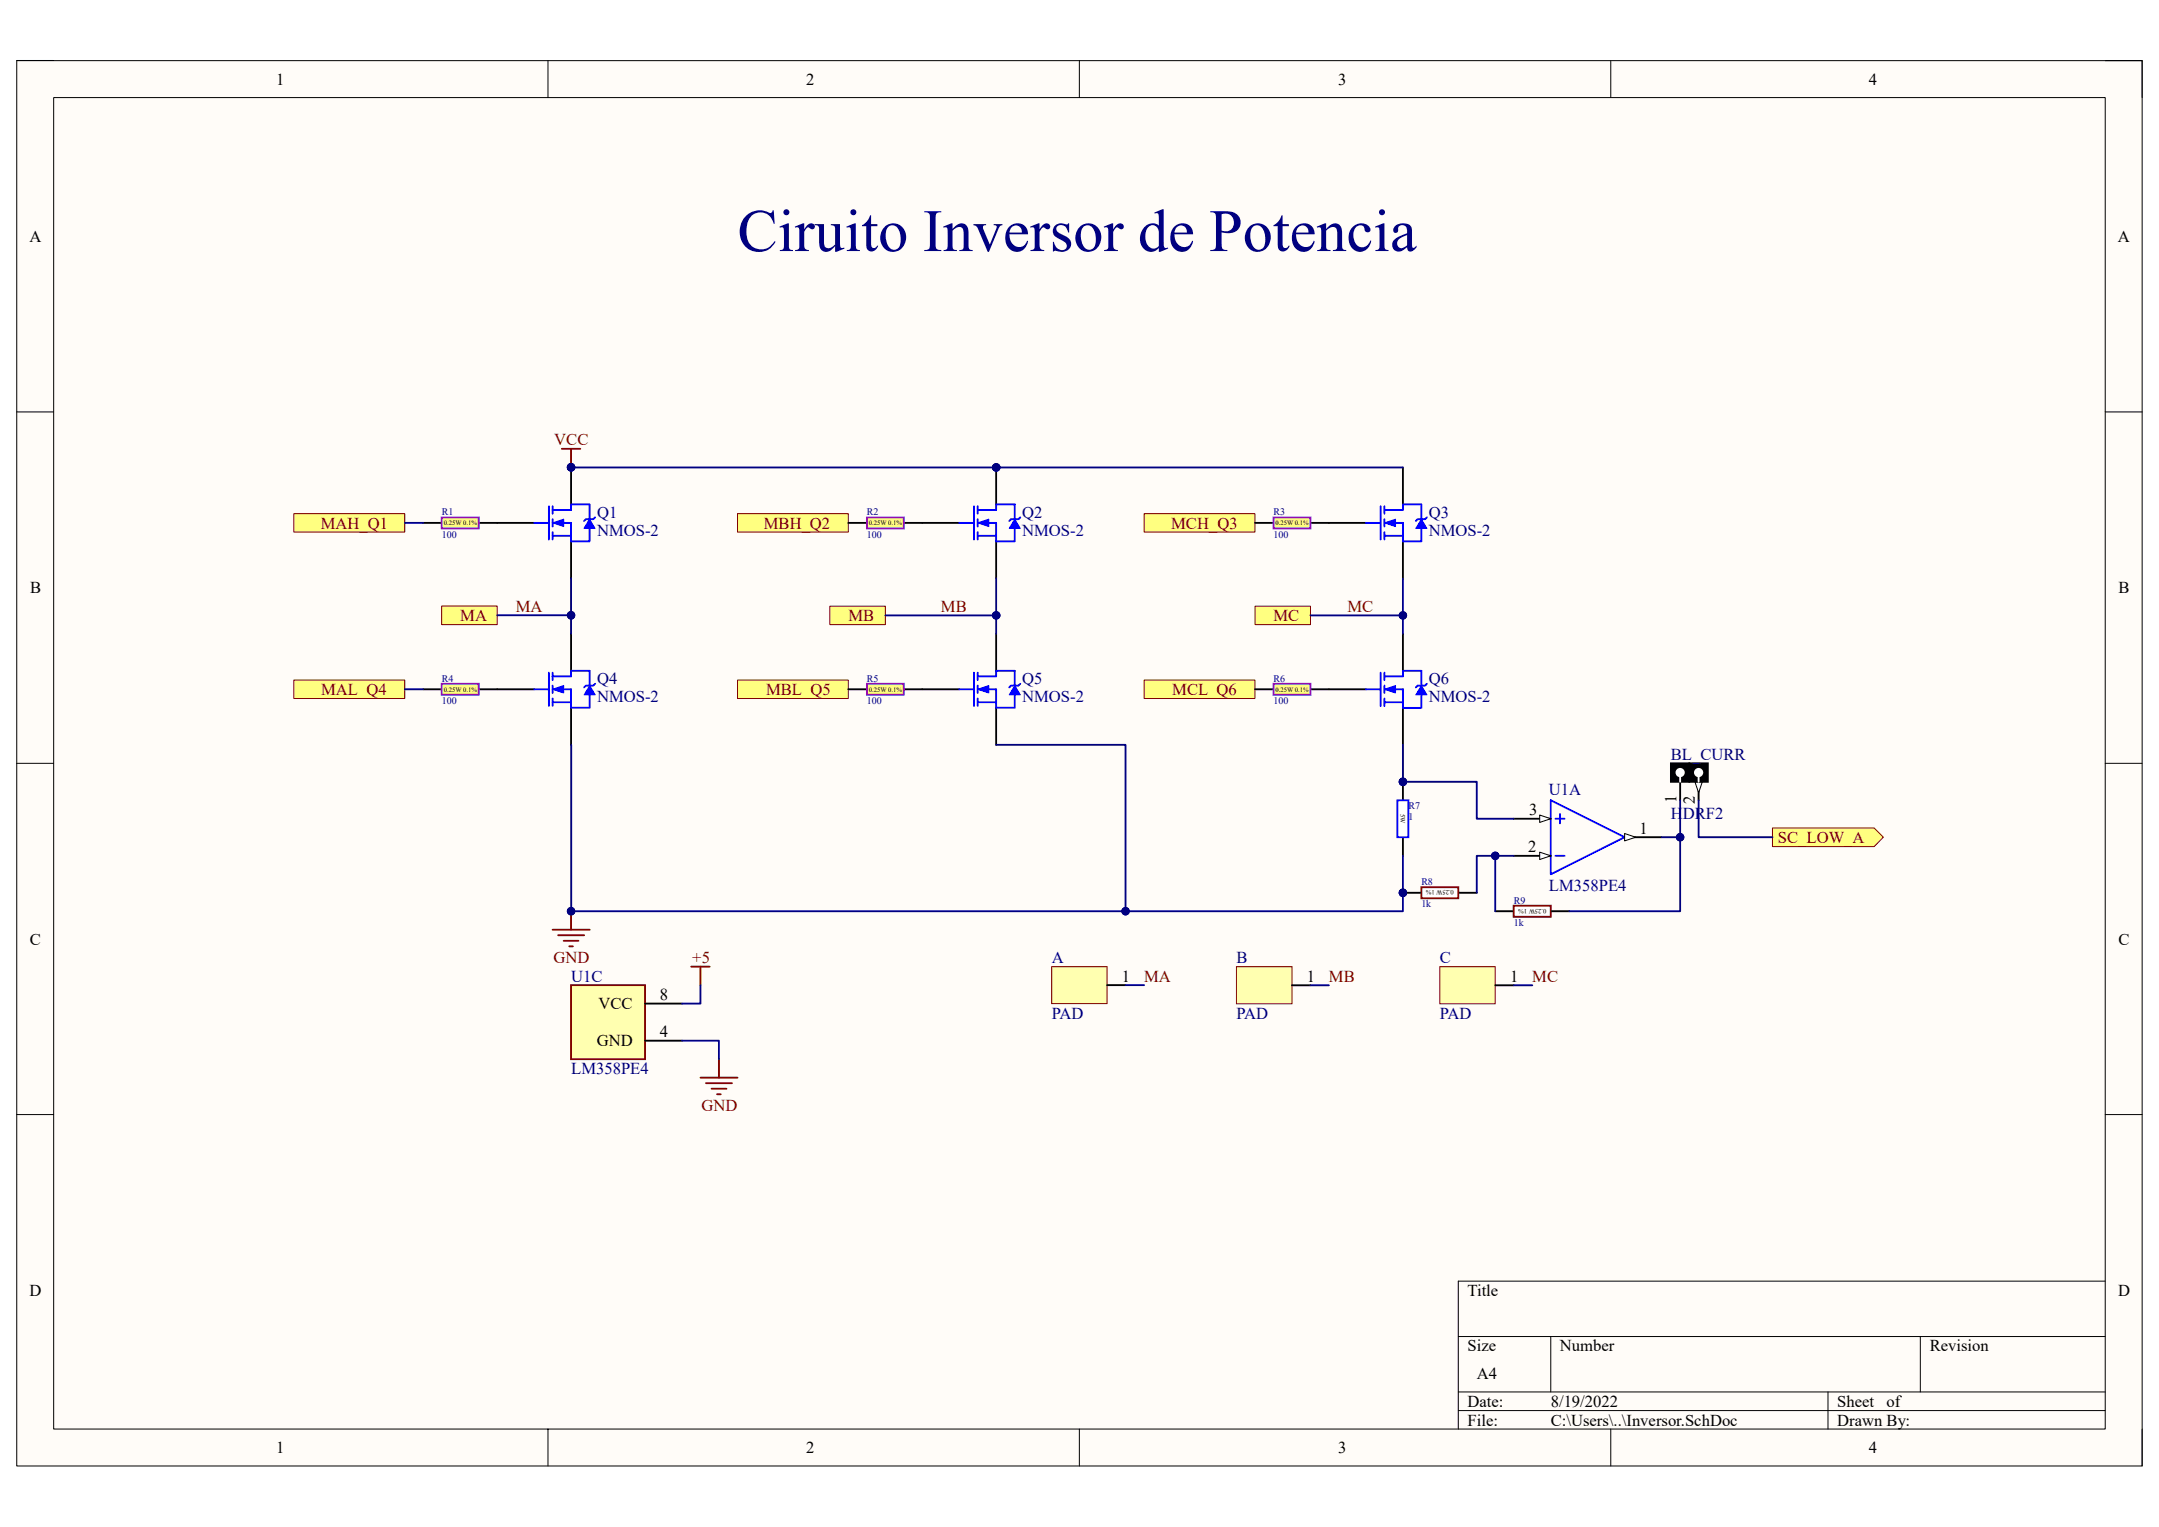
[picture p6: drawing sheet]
<svg xmlns="http://www.w3.org/2000/svg" width="297mm" height="210mm" viewBox="0 0 297 210" stroke-linecap="round" stroke-linejoin="round" font-family="sans-serif">
<path d="M2.3 8.3h292.4v193.3h-292.4z" fill="#fffcf8"/>
<path d="M2.3 8.3h292.4v193.3h-292.4z" fill="none" stroke="#000" stroke-width=".14"/>
<path d="M7.4 13.4h282.2v183.1h-282.2z" fill="#fffcf8"/>
<g fill="none" stroke="#000" stroke-width=".14">
<path d="M2.3 8.3h5.1M7.4 13.4h282.2v183.1h-282.2zM75.4 8.3v5.1M148.5 8.3v5.1M221.6 8.3v5.1M289.6 8.3h5.1v5.1M2.3 56.6h5.1M289.6 56.6h5.1M2.3 105h5.1M289.6 105h5.1M2.3 153.3h5.1M289.6 153.3h5.1"/>
<path d="M289.6 176.2h-89v20.3M75.4 196.5v5.1M148.5 196.5v5.1M200.6 183.8h89M200.6 191.4h89M200.6 194h89M213.4 183.8v7.6M221.6 196.5v5.1M251.5 191.4v5.1M264.2 183.8v7.6M294.7 196.5v5.1"/>
</g>
<circle cx="78.6" cy="64.3" r=".51" fill="#000080"/>
<circle cx="78.6" cy="64.3" r=".51" fill="none" stroke="#000080" stroke-width=".14"/>
<path d="M78.6 64.3v5.1" fill="none" stroke="#000" stroke-width=".25"/>
<circle cx="78.6" cy="64.3" r=".51" fill="#000080"/>
<circle cx="78.6" cy="64.3" r=".51" fill="none" stroke="#000080" stroke-width=".14"/>
<path d="M68.4 71.9h5.1M78.6 74.4v5.1" fill="none" stroke="#000" stroke-width=".25"/>
<path d="M73.5 71.9h2M75.5 69.6v4.6M76 70.1h2.6M76 71.9h2.6v2.5M76 73.7h2.6M76 69.6v1M76 71.4v1M76 73.2v1" fill="none" stroke="#00f" stroke-width=".25"/>
<path d="M76 71.9l1.6-.5v1z" fill="#00f"/>
<path d="M76 71.9l1.6-.5v1z" fill="none" stroke="#00f" stroke-width=".14"/>
<path d="M78.6 70.1v-.7h2.5v2M81.1 72.7v1.7h-2.5" fill="none" stroke="#00f" stroke-width=".25"/>
<path d="M81.1 71.4l.8 1.3h-1.6z" fill="#00f"/>
<path d="M81.1 71.4l.8 1.3h-1.6z" fill="none" stroke="#00f" stroke-width=".14"/>
<path d="M81.9 71.1l-.3 .3h-1l-.3 .2M73.5 94.8h2M75.5 92.5v4.6M76 93h2.6M76 94.8h2.6v2.5M76 96.6h2.6M76 92.5v1M76 94.3v1M76 96.1v1" fill="none" stroke="#00f" stroke-width=".25"/>
<path d="M68.4 94.8h5.1M78.6 87.2v5M78.6 97.3v5.1" fill="none" stroke="#000" stroke-width=".25"/>
<path d="M76 94.8l1.6-.5v1z" fill="#00f"/>
<path d="M76 94.8l1.6-.5v1z" fill="none" stroke="#00f" stroke-width=".14"/>
<path d="M78.6 93v-.8h2.5v2.1M81.1 95.5v1.8h-2.5" fill="none" stroke="#00f" stroke-width=".25"/>
<path d="M81.1 94.3l.8 1.2h-1.5z" fill="#00f"/>
<path d="M81.1 94.3l.8 1.2h-1.5z" fill="none" stroke="#00f" stroke-width=".14"/>
<path d="M81.9 94l-.3 .3h-1l-.2 .2" fill="none" stroke="#00f" stroke-width=".25"/>
<circle cx="137.1" cy="64.3" r=".51" fill="#000080"/>
<circle cx="137.1" cy="64.3" r=".51" fill="none" stroke="#000080" stroke-width=".14"/>
<path d="M137.1 64.3v5.1" fill="none" stroke="#000" stroke-width=".25"/>
<circle cx="137.1" cy="64.3" r=".51" fill="#000080"/>
<circle cx="137.1" cy="64.3" r=".51" fill="none" stroke="#000080" stroke-width=".14"/>
<path d="M126.9 71.9h5.1M137.1 74.4v5.1" fill="none" stroke="#000" stroke-width=".25"/>
<path d="M132 71.9h2M134 69.6v4.6M134.5 69.6v1M134.5 71.4v1M134.5 73.2v1M134.5 70.1h2.6M134.5 71.9h2.6v2.5M134.5 73.7h2.6" fill="none" stroke="#00f" stroke-width=".25"/>
<path d="M134.5 71.9l1.5-.5v1z" fill="#00f"/>
<path d="M134.5 71.9l1.5-.5v1z" fill="none" stroke="#00f" stroke-width=".14"/>
<path d="M137.1 70.1v-.7h2.5v2M139.6 72.7v1.7h-2.5" fill="none" stroke="#00f" stroke-width=".25"/>
<path d="M139.6 71.4l.8 1.3h-1.5z" fill="#00f"/>
<path d="M139.6 71.4l.8 1.3h-1.5z" fill="none" stroke="#00f" stroke-width=".14"/>
<path d="M140.4 71.1l-.3 .3h-1l-.2 .2M132 94.8h2M134 92.5v4.6M134.5 92.5v1M134.5 94.3v1M134.5 96.1v1M134.5 93h2.6M134.5 94.8h2.6v2.5M134.5 96.6h2.6" fill="none" stroke="#00f" stroke-width=".25"/>
<path d="M126.9 94.8h5.1M137.1 87.2v5M137.1 97.3v5.1" fill="none" stroke="#000" stroke-width=".25"/>
<path d="M134.5 94.8l1.5-.5v1z" fill="#00f"/>
<path d="M134.5 94.8l1.5-.5v1z" fill="none" stroke="#00f" stroke-width=".14"/>
<path d="M137.1 93v-.8h2.5v2.1M139.6 95.5v1.8h-2.5" fill="none" stroke="#00f" stroke-width=".25"/>
<path d="M139.6 94.3l.8 1.2h-1.5z" fill="#00f"/>
<path d="M139.6 94.3l.8 1.2h-1.5z" fill="none" stroke="#00f" stroke-width=".14"/>
<path d="M187.9 71.9h2M189.9 69.6v4.6M190.5 69.6v1M190.5 71.4v1M190.5 73.2v1M190.5 70.1h2.5M190.5 71.9h2.5v2.5M190.5 73.7h2.5M140.4 94l-.3 .3h-1l-.2 .2" fill="none" stroke="#00f" stroke-width=".25"/>
<path d="M182.8 71.9h5.1M193 64.3v5.1M193 74.4v5.1" fill="none" stroke="#000" stroke-width=".25"/>
<path d="M190.5 71.9l1.5-.5v1z" fill="#00f"/>
<path d="M190.5 71.9l1.5-.5v1z" fill="none" stroke="#00f" stroke-width=".14"/>
<path d="M193 70.1v-.7h2.6v2M195.6 72.7v1.7h-2.6" fill="none" stroke="#00f" stroke-width=".25"/>
<path d="M195.6 71.4l.7 1.3h-1.5z" fill="#00f"/>
<path d="M195.6 71.4l.7 1.3h-1.5z" fill="none" stroke="#00f" stroke-width=".14"/>
<path d="M196.3 71.1l-.2 .3h-1.1l-.2 .2M187.9 94.8h2M189.9 92.5v4.6M190.5 92.5v1M190.5 94.3v1M190.5 96.1v1M190.5 93h2.5M190.5 94.8h2.5v2.5M190.5 96.6h2.5" fill="none" stroke="#00f" stroke-width=".25"/>
<path d="M182.8 94.8h5.1M193 87.2v5M193 97.3v5.1" fill="none" stroke="#000" stroke-width=".25"/>
<path d="M190.5 94.8l1.5-.5v1z" fill="#00f"/>
<path d="M190.5 94.8l1.5-.5v1z" fill="none" stroke="#00f" stroke-width=".14"/>
<path d="M193 93v-.8h2.6v2.1M195.6 95.5v1.8h-2.6" fill="none" stroke="#00f" stroke-width=".25"/>
<path d="M195.6 94.3l.7 1.2h-1.5z" fill="#00f"/>
<path d="M195.6 94.3l.7 1.2h-1.5z" fill="none" stroke="#00f" stroke-width=".14"/>
<path d="M196.3 94l-.2 .3h-1.1l-.2 .2" fill="none" stroke="#00f" stroke-width=".25"/>
<path d="M60.8 83.3h7.6v2.6h-7.6z" fill="#ffff80"/>
<path d="M60.8 83.3h7.6v2.6h-7.6z" fill="none" stroke="#800000" stroke-width=".14"/>
<path d="M114.2 83.4h7.6v2.5h-7.6z" fill="#ffff80"/>
<path d="M114.2 83.4h7.6v2.5h-7.6z" fill="none" stroke="#800000" stroke-width=".14"/>
<path d="M172.7 83.4h7.6v2.5h-7.6z" fill="#ffff80"/>
<path d="M172.7 83.4h7.6v2.5h-7.6z" fill="none" stroke="#800000" stroke-width=".14"/>
<path d="M40.4 70.6h15.3v2.6h-15.3z" fill="#ffff80"/>
<path d="M40.4 70.6h15.3v2.6h-15.3z" fill="none" stroke="#800000" stroke-width=".14"/>
<path d="M40.4 93.5h15.3v2.6h-15.3z" fill="#ffff80"/>
<path d="M40.4 93.5h15.3v2.6h-15.3z" fill="none" stroke="#800000" stroke-width=".14"/>
<path d="M101.5 70.6h15.2v2.6h-15.2z" fill="#ffff80"/>
<path d="M101.5 70.6h15.2v2.6h-15.2z" fill="none" stroke="#800000" stroke-width=".14"/>
<path d="M101.5 93.5h15.2v2.6h-15.2z" fill="#ffff80"/>
<path d="M101.5 93.5h15.2v2.6h-15.2z" fill="none" stroke="#800000" stroke-width=".14"/>
<path d="M157.4 70.6h15.3v2.6h-15.3z" fill="#ffff80"/>
<path d="M157.4 70.6h15.3v2.6h-15.3z" fill="none" stroke="#800000" stroke-width=".14"/>
<path d="M157.4 93.5h15.3v2.6h-15.3z" fill="#ffff80"/>
<path d="M157.4 93.5h15.3v2.6h-15.3z" fill="none" stroke="#800000" stroke-width=".14"/>
<path d="M76 127.8h5.1M76.8 128.6h3.6M77.6 129.4h2M78.3 130.1h.5M78.6 125.3v2.5" fill="none" stroke="#800000" stroke-width=".25"/>
<circle cx="78.6" cy="125.3" r=".51" fill="#000080"/>
<circle cx="78.6" cy="125.3" r=".51" fill="none" stroke="#000080" stroke-width=".14"/>
<path d="M58.2 71.9h2.6M65.9 71.9h2.5" fill="none" stroke="#000" stroke-width=".25"/>
<path d="M60.8 71.1h5.1v1.6h-5.1z" fill="#fdfd7e"/>
<path d="M60.8 71.1h5.1v1.6h-5.1z" fill="none" stroke="#9a00ff" stroke-width=".25"/>
<path d="M58.2 94.8h2.6M65.9 94.8h2.5" fill="none" stroke="#000" stroke-width=".25"/>
<path d="M60.8 94h5.1v1.5h-5.1z" fill="#fdfd7e"/>
<path d="M60.8 94h5.1v1.5h-5.1z" fill="none" stroke="#9a00ff" stroke-width=".25"/>
<path d="M116.7 71.9h2.6M124.4 71.9h2.5" fill="none" stroke="#000" stroke-width=".25"/>
<path d="M119.3 71.1h5.1v1.6h-5.1z" fill="#fdfd7e"/>
<path d="M119.3 71.1h5.1v1.6h-5.1z" fill="none" stroke="#9a00ff" stroke-width=".25"/>
<path d="M116.7 94.8h2.6M124.4 94.8h2.5" fill="none" stroke="#000" stroke-width=".25"/>
<path d="M119.3 94h5.1v1.5h-5.1z" fill="#fdfd7e"/>
<path d="M119.3 94h5.1v1.5h-5.1z" fill="none" stroke="#9a00ff" stroke-width=".25"/>
<path d="M172.7 71.9h2.5M180.3 71.9h2.5" fill="none" stroke="#000" stroke-width=".25"/>
<path d="M175.2 71.1h5.1v1.6h-5.1z" fill="#fdfd7e"/>
<path d="M175.2 71.1h5.1v1.6h-5.1z" fill="none" stroke="#9a00ff" stroke-width=".25"/>
<path d="M172.7 94.8h2.5M180.3 94.8h2.5" fill="none" stroke="#000" stroke-width=".25"/>
<path d="M175.2 94h5.1v1.5h-5.1z" fill="#fdfd7e"/>
<path d="M175.2 94h5.1v1.5h-5.1z" fill="none" stroke="#9a00ff" stroke-width=".25"/>
<path d="M77.3 61.7h2.5M78.6 61.7v2.6" fill="none" stroke="#800000" stroke-width=".25"/>
<circle cx="78.6" cy="64.3" r=".51" fill="#000080"/>
<circle cx="78.6" cy="64.3" r=".51" fill="none" stroke="#000080" stroke-width=".14"/>
<circle cx="193" cy="122.8" r=".51" fill="#000080"/>
<circle cx="193" cy="122.8" r=".51" fill="none" stroke="#000080" stroke-width=".14"/>
<path d="M193 122.8h2.6" fill="none" stroke="#000" stroke-width=".25"/>
<circle cx="193" cy="122.8" r=".51" fill="#000080"/>
<circle cx="193" cy="122.8" r=".51" fill="none" stroke="#000080" stroke-width=".14"/>
<path d="M200.6 122.8h2.6" fill="none" stroke="#000" stroke-width=".25"/>
<path d="M195.6 122h5v1.5h-5z" fill="#fff"/>
<path d="M195.6 122h5v1.5h-5z" fill="none" stroke="#5b0f00" stroke-width=".25"/>
<path d="M205.7 125.3h2.6M213.4 125.3h2.5" fill="none" stroke="#000" stroke-width=".25"/>
<path d="M208.3 124.5h5.1v1.6h-5.1z" fill="#fff"/>
<path d="M208.3 124.5h5.1v1.6h-5.1z" fill="none" stroke="#5b0f00" stroke-width=".25"/>
<path d="M213.4 110l10.1 5.1-10.1 5.1zM214 112.6h1.3M214 117.7h1.3M214.6 112v1.2" fill="none" stroke="#00f" stroke-width=".25"/>
<path d="M208.3 112.6h5.1" fill="none" stroke="#000" stroke-width=".25"/>
<path d="M211.8 112.1l1.6 .5-1.6 .5z" fill="#f8fcff"/>
<path d="M211.8 112.1l1.6 .5-1.6 .5z" fill="none" stroke="#000" stroke-width=".14"/>
<path d="M208.3 117.7h5.1" fill="none" stroke="#000" stroke-width=".25"/>
<path d="M211.8 117.2l1.6 .5-1.6 .5z" fill="#f8fcff"/>
<path d="M211.8 117.2l1.6 .5-1.6 .5z" fill="none" stroke="#000" stroke-width=".14"/>
<path d="M223.5 115.1h5.1" fill="none" stroke="#000" stroke-width=".25"/>
<path d="M223.5 114.6l1.5 .5-1.5 .5z" fill="#f8fcff"/>
<path d="M223.5 114.6l1.5 .5-1.5 .5z" fill="none" stroke="#000" stroke-width=".14"/>
<path d="M78.6 135.5h10.1v10.1h-10.1z" fill="#ffffb0"/>
<path d="M78.6 135.5h10.1v10.1h-10.1zM95.1 132.9h2.5M96.4 132.9v2.6M96.4 148.2h5.1M97.1 148.9h3.6M97.9 149.7h2M98.7 150.5h.5M98.9 145.6v2.6" fill="none" stroke="#800000" stroke-width=".25"/>
<path d="M88.7 138h5.1M88.7 143.1h5.1" fill="none" stroke="#000" stroke-width=".25"/>
<path d="M243.9 113.9h13.9l1.3 1.2-1.3 1.3h-13.9z" fill-rule="evenodd" fill="#ffff80"/>
<path d="M243.9 113.9h13.9l1.3 1.2-1.3 1.3h-13.9z" fill="none" stroke="#800000" stroke-width=".14"/>
<path d="M231.2 107.5v2.5M233.7 107.5v2.5" fill="none" stroke="#000" stroke-width=".25"/>
<path d="M233.2 107.5h1l-.5 1.5z" fill="#f8fcff"/>
<path d="M233.2 107.5h1l-.5 1.5z" fill="none" stroke="#000" stroke-width=".14"/>
<path d="M229.9 105h2.5v2.5h-2.5z" fill="#000"/>
<path d="M229.9 105h2.5v2.5h-2.5z" fill="none" stroke="#000" stroke-width=".25"/>
<circle cx="231.2" cy="106.2" r=".51" fill="#fff"/>
<g fill="none" stroke="#fff" stroke-width=".25">
<path d="M231.2 106.7v.8"/>
<circle cx="231.2" cy="106.2" r=".51"/>
</g>
<path d="M232.4 105h2.6v2.5h-2.6z" fill="#000"/>
<path d="M232.4 105h2.6v2.5h-2.6z" fill="none" stroke="#000" stroke-width=".25"/>
<circle cx="233.7" cy="106.2" r=".51" fill="#fff"/>
<g fill="none" stroke="#fff" stroke-width=".25">
<path d="M233.7 106.7v.8"/>
<circle cx="233.7" cy="106.2" r=".51"/>
</g>
<path d="M144.7 132.9h7.6v5.1h-7.6z" fill="#ffffb0"/>
<path d="M144.7 132.9h7.6v5.1h-7.6z" fill="none" stroke="#800000" stroke-width=".14"/>
<path d="M152.3 135.5h2.6" fill="none" stroke="#000" stroke-width=".25"/>
<path d="M170.1 132.9h7.7v5.1h-7.7z" fill="#ffffb0"/>
<path d="M170.1 132.9h7.7v5.1h-7.7z" fill="none" stroke="#800000" stroke-width=".14"/>
<path d="M177.8 135.5h2.5" fill="none" stroke="#000" stroke-width=".25"/>
<path d="M198.1 132.9h7.6v5.1h-7.6z" fill="#ffffb0"/>
<path d="M198.1 132.9h7.6v5.1h-7.6z" fill="none" stroke="#800000" stroke-width=".14"/>
<path d="M205.7 135.5h2.6" fill="none" stroke="#000" stroke-width=".25"/>
<circle cx="193" cy="107.5" r=".51" fill="#000080"/>
<circle cx="193" cy="107.5" r=".51" fill="none" stroke="#000080" stroke-width=".14"/>
<path d="M193 107.5v2.5M193 115.1v2.6" fill="none" stroke="#000" stroke-width=".25"/>
<circle cx="193" cy="107.5" r=".51" fill="#000080"/>
<circle cx="193" cy="107.5" r=".51" fill="none" stroke="#000080" stroke-width=".14"/>
<path d="M192.3 110h1.5v5.1h-1.5z" fill="#fff"/>
<path d="M192.3 110h1.5v5.1h-1.5z" fill="none" stroke="#00f" stroke-width=".25"/>
<path d="M193 79.5v7.7" fill="none" stroke="#000080" stroke-width=".25"/>
<circle cx="193" cy="84.6" r=".51" fill="#000080"/>
<circle cx="193" cy="84.6" r=".51" fill="none" stroke="#000080" stroke-width=".14"/>
<path d="M55.7 71.9h2.5M55.7 94.8h2.5M68.4 84.6h10.2" fill="none" stroke="#000080" stroke-width=".25"/>
<circle cx="78.6" cy="84.6" r=".52" fill="#000080"/>
<circle cx="78.6" cy="84.6" r=".52" fill="none" stroke="#000080" stroke-width=".14"/>
<path d="M78.6 64.3h114.4" fill="none" stroke="#000080" stroke-width=".25"/>
<circle cx="78.6" cy="64.3" r=".51" fill="#000080"/>
<circle cx="78.6" cy="64.3" r=".51" fill="none" stroke="#000080" stroke-width=".14"/>
<circle cx="137.1" cy="64.3" r=".51" fill="#000080"/>
<circle cx="137.1" cy="64.3" r=".51" fill="none" stroke="#000080" stroke-width=".14"/>
<path d="M121.8 84.6h15.3M96.4 135.5v2.5h-2.6M93.8 143.1h5.1v2.5" fill="none" stroke="#000080" stroke-width=".25"/>
<circle cx="137.1" cy="84.6" r=".51" fill="#000080"/>
<circle cx="137.1" cy="84.6" r=".51" fill="none" stroke="#000080" stroke-width=".14"/>
<path d="M137.1 102.4h17.8v22.9" fill="none" stroke="#000080" stroke-width=".25"/>
<circle cx="154.9" cy="125.3" r=".51" fill="#000080"/>
<circle cx="154.9" cy="125.3" r=".51" fill="none" stroke="#000080" stroke-width=".14"/>
<path d="M180.3 84.6h12.7M154.9 135.5h2.5M180.3 135.5h2.5" fill="none" stroke="#000080" stroke-width=".25"/>
<circle cx="193" cy="84.6" r=".51" fill="#000080"/>
<circle cx="193" cy="84.6" r=".51" fill="none" stroke="#000080" stroke-width=".14"/>
<path d="M208.3 117.7h-5.1v5.1" fill="none" stroke="#000080" stroke-width=".25"/>
<circle cx="205.7" cy="117.7" r=".51" fill="#000080"/>
<circle cx="205.7" cy="117.7" r=".51" fill="none" stroke="#000080" stroke-width=".14"/>
<path d="M228.6 115.1h2.6v10.2h-15.3M208.3 135.5h2.5" fill="none" stroke="#000080" stroke-width=".25"/>
<circle cx="231.2" cy="115.1" r=".51" fill="#000080"/>
<circle cx="231.2" cy="115.1" r=".51" fill="none" stroke="#000080" stroke-width=".14"/>
<path d="M78.6 79.5v7.7M233.7 110v5.1h10.2" fill="none" stroke="#000080" stroke-width=".25"/>
<circle cx="78.6" cy="84.6" r=".52" fill="#000080"/>
<circle cx="78.6" cy="84.6" r=".52" fill="none" stroke="#000080" stroke-width=".14"/>
<path d="M137.1 79.5v7.7" fill="none" stroke="#000080" stroke-width=".25"/>
<circle cx="137.1" cy="84.6" r=".51" fill="#000080"/>
<circle cx="137.1" cy="84.6" r=".51" fill="none" stroke="#000080" stroke-width=".14"/>
<path d="M205.7 117.7v7.6" fill="none" stroke="#000080" stroke-width=".25"/>
<circle cx="205.7" cy="117.7" r=".51" fill="#000080"/>
<circle cx="205.7" cy="117.7" r=".51" fill="none" stroke="#000080" stroke-width=".14"/>
<path d="M231.2 110v5.1" fill="none" stroke="#000080" stroke-width=".25"/>
<circle cx="231.2" cy="115.1" r=".51" fill="#000080"/>
<circle cx="231.2" cy="115.1" r=".51" fill="none" stroke="#000080" stroke-width=".14"/>
<path d="M193 102.4v5.1h10.2v5.1h5.1" fill="none" stroke="#000080" stroke-width=".25"/>
<circle cx="193" cy="107.5" r=".51" fill="#000080"/>
<circle cx="193" cy="107.5" r=".51" fill="none" stroke="#000080" stroke-width=".14"/>
<path d="M78.6 102.4v22.9h114.4v-7.6" fill="none" stroke="#000080" stroke-width=".25"/>
<circle cx="78.6" cy="125.3" r=".51" fill="#000080"/>
<circle cx="78.6" cy="125.3" r=".51" fill="none" stroke="#000080" stroke-width=".14"/>
<circle cx="154.9" cy="125.3" r=".51" fill="#000080"/>
<circle cx="154.9" cy="125.3" r=".51" fill="none" stroke="#000080" stroke-width=".14"/>
<circle cx="193" cy="122.8" r=".51" fill="#000080"/>
<circle cx="193" cy="122.8" r=".51" fill="none" stroke="#000080" stroke-width=".14"/>
<text font-size="8.3" fill="#000080" x="101.5" y="34.5">Ciruito Inversor de Potencia</text>
<g font-size="2.3">
<text x="38" y="11.7">1</text>
<text x="110.9" y="11.7">2</text>
<text x="184.1" y="11.7">3</text>
<text x="257.1" y="11.7">4</text>
<text x="4" y="33.3">A</text>
<text x="291.4" y="33.3">A</text>
<text x="4.1" y="81.6">B</text>
<text x="291.5" y="81.6">B</text>
<text x="210.4" y="112.1">3</text>
<text x="230.6" y="110.4" transform="rotate(-90 230.6 110.4)">1</text>
<text x="233.2" y="110.6" transform="rotate(-90 233.2 110.6)">2</text>
<text x="210.3" y="117.2">2</text>
<text x="225.6" y="114.6">1</text>
<text x="4.1" y="129.9">C</text>
<text x="291.5" y="129.9">C</text>
<text x="90.8" y="137.5">8</text>
<text x="154.4" y="135">1</text>
<text x="179.8" y="135">1</text>
<text x="207.8" y="135">1</text>
<text x="82.1" y="143.9">GND</text>
<text x="82.3" y="138.8">VCC</text>
<text x="90.8" y="142.6">4</text>
<text x="4.1" y="178.2">D</text>
<text x="201.9" y="178.2">Title</text>
<text x="291.4" y="178.2">D</text>
<text x="201.9" y="185.8">Size</text>
<text x="214.6" y="185.8">Number</text>
<text x="265.5" y="185.8">Revision</text>
<text x="203.2" y="189.7">A4</text>
<text x="201.9" y="193.5">Date:</text>
<text x="201.9" y="196">File:</text>
<text x="213.4" y="193.5">8/19/2022</text>
<text x="213.4" y="196">C:\Users\..\Inversor.SchDoc</text>
<text x="252.8" y="193.5">Sheet</text>
<text x="252.8" y="196">Drawn By:</text>
<text x="259.6" y="193.5">of</text>
<text x="38" y="199.8">1</text>
<text x="110.9" y="199.8">2</text>
<text x="184.1" y="199.8">3</text>
<text x="257.1" y="199.8">4</text>
</g>
<g font-size="2.3" fill="#800000">
<text x="76.3" y="61.3">VCC</text>
<text x="44.1" y="72.7">MAH_Q1</text>
<text x="105.1" y="72.7">MBH_Q2</text>
<text x="161.1" y="72.7">MCH_Q3</text>
<text x="63.3" y="85.4">MA</text>
<text x="71" y="84.1">MA</text>
<text x="116.7" y="85.4">MB</text>
<text x="129.5" y="84.1">MB</text>
<text x="175.2" y="85.4">MC</text>
<text x="185.4" y="84.1">MC</text>
<text x="44.2" y="95.6">MAL_Q4</text>
<text x="105.4" y="95.6">MBL_Q5</text>
<text x="161.3" y="95.6">MCL_Q6</text>
<text x="244.6" y="115.9">SC_LOW_A</text>
<text x="76.2" y="132.4">GND</text>
<text x="95.2" y="132.4">+5</text>
<text x="157.4" y="135">MA</text>
<text x="182.8" y="135">MB</text>
<text x="210.8" y="135">MC</text>
<text x="96.5" y="152.8">GND</text>
</g>
<g font-size="2.3" fill="#000080">
<text x="82.1" y="71.2">Q1</text>
<text x="140.6" y="71.2">Q2</text>
<text x="196.6" y="71.2">Q3</text>
<text x="82.1" y="73.7">NMOS-2</text>
<text x="140.6" y="73.7">NMOS-2</text>
<text x="196.6" y="73.7">NMOS-2</text>
<text x="82.1" y="94">Q4</text>
<text x="140.6" y="94">Q5</text>
<text x="196.6" y="94">Q6</text>
<text x="82.1" y="96.6">NMOS-2</text>
<text x="140.6" y="96.6">NMOS-2</text>
<text x="196.6" y="96.6">NMOS-2</text>
<text x="229.9" y="104.5">BL_CURR</text>
<text x="213.1" y="109.3">U1A</text>
<text x="229.9" y="112.6">HDRF2</text>
<text x="213.1" y="122.5">LM358PE4</text>
<text x="78.6" y="135">U1C</text>
<text x="144.7" y="132.4">A</text>
<text x="170.1" y="132.4">B</text>
<text x="198.1" y="132.4">C</text>
<text x="144.7" y="140.1">PAD</text>
<text x="170.1" y="140.1">PAD</text>
<text x="198.1" y="140.1">PAD</text>
<text x="78.6" y="147.7">LM358PE4</text>
</g>
<g font-size="1.4" fill="#000080">
<text x="60.8" y="70.8">R1</text>
<text x="119.3" y="70.8">R2</text>
<text x="175.2" y="70.8">R3</text>
<text x="60.8" y="73.9">100</text>
<text x="119.3" y="73.9">100</text>
<text x="175.2" y="73.9">100</text>
<text x="60.8" y="93.7">R4</text>
<text x="119.3" y="93.7">R5</text>
<text x="175.2" y="93.7">R6</text>
<text x="60.8" y="96.8">100</text>
<text x="119.3" y="96.8">100</text>
<text x="175.2" y="96.8">100</text>
<text x="193.8" y="112.8">1</text>
<text x="193.8" y="111.3">R7</text>
<text x="195.6" y="124.8">1k</text>
<text x="195.6" y="121.7">R8</text>
<text x="208.3" y="124.2">R9</text>
<text x="208.3" y="127.3">1k</text>
</g>
<g font-size=".9">
<text x="61" y="72.2">0.25W 0.1%</text>
<text x="119.5" y="72.2">0.25W 0.1%</text>
<text x="175.5" y="72.2">0.25W 0.1%</text>
<text x="61" y="95.1">0.25W 0.1%</text>
<text x="119.5" y="95.1">0.25W 0.1%</text>
<text x="175.5" y="95.1">0.25W 0.1%</text>
<text x="192.7" y="111.9" transform="rotate(90 192.7 111.9)">5W</text>
<text x="200" y="122.4" transform="rotate(180 200 122.4)">0.25W 1%</text>
<text x="212.8" y="125" transform="rotate(180 212.8 125)">0.25W 1%</text>
</g>
</svg>
